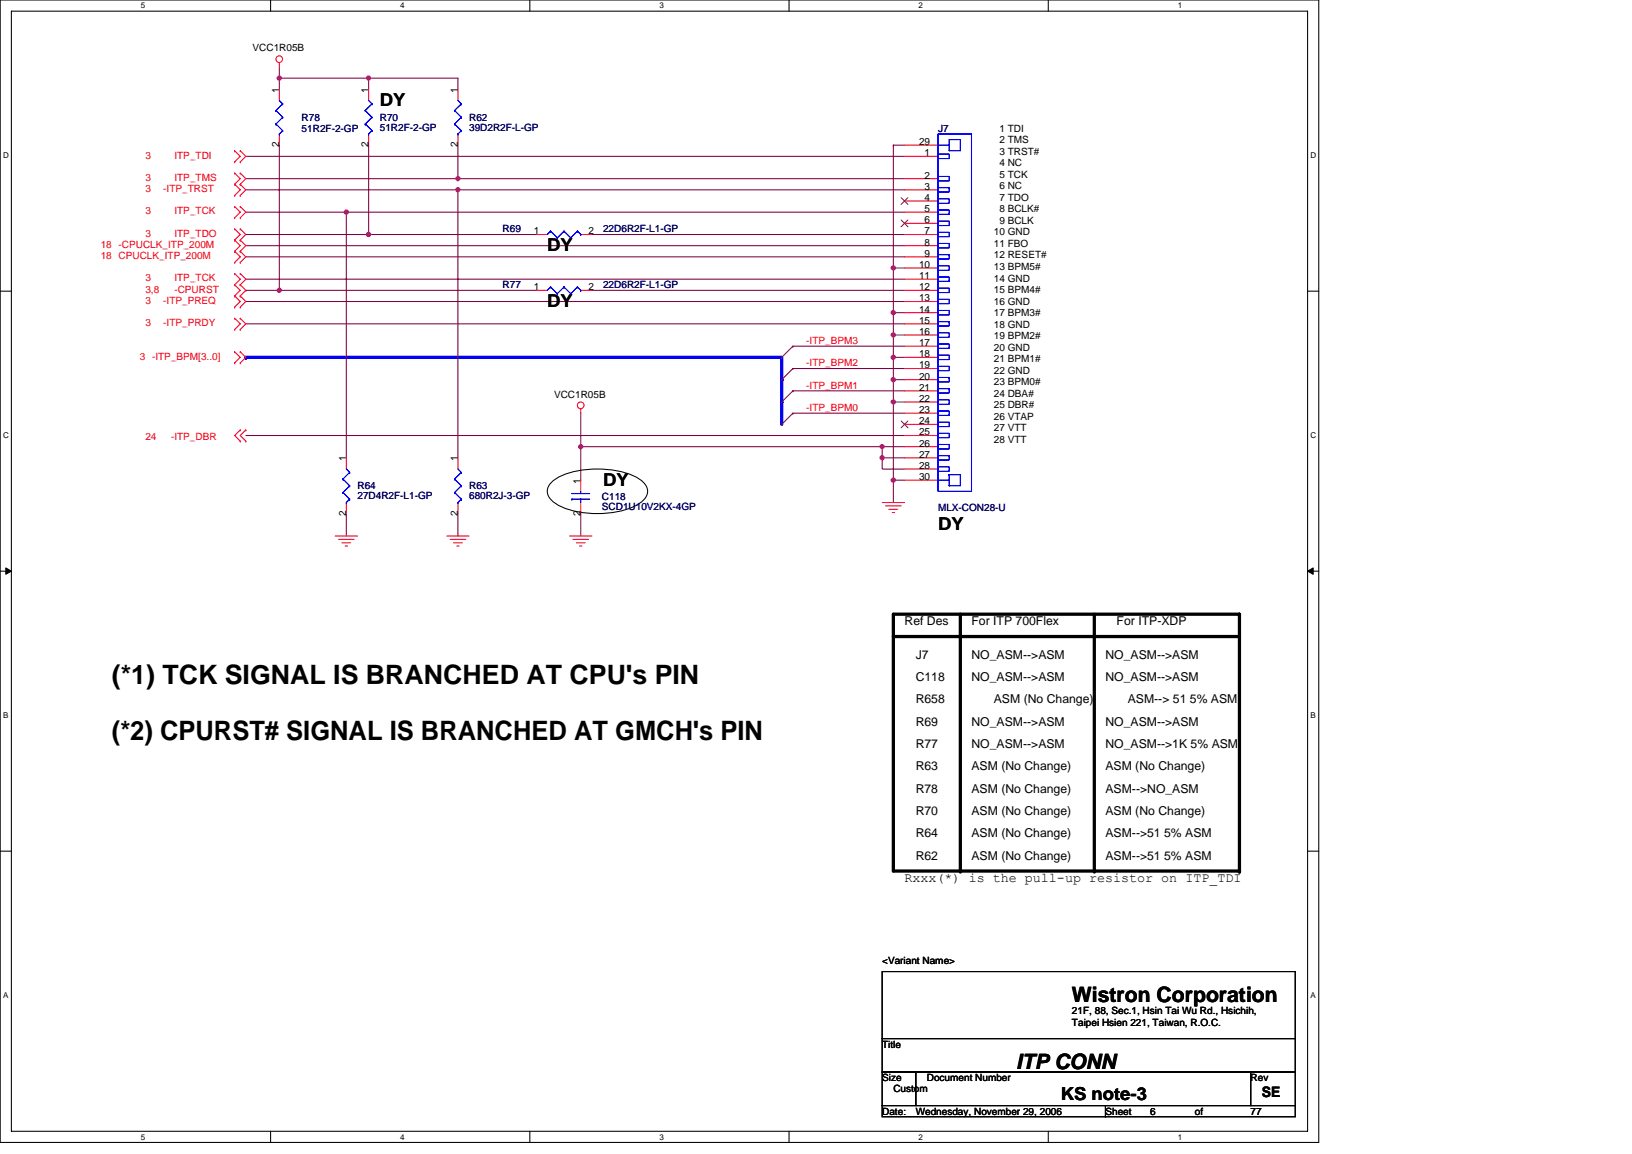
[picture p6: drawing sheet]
<svg xmlns="http://www.w3.org/2000/svg" width="297mm" height="210mm" viewBox="0 0 297 210" stroke-linecap="round" stroke-linejoin="round" font-family="sans-serif">
<path d="M0 0h240v207.9h-240zM2.1 2h235.9v203.8h-235.9z" fill="none" stroke="#000" stroke-width=".19"/>
<g fill="#fff">
<path d="M25.7 .2h.8v1.6h-.8z"/>
<path d="M25.7 206.1h.8v1.6h-.8z"/>
</g>
<path d="M49.3 0v2M49.3 205.8v2.1" fill="none" stroke="#000" stroke-width=".19"/>
<g fill="#fff">
<path d="M72.8 .2h.8v1.6h-.8z"/>
<path d="M72.8 206.1h.8v1.6h-.8z"/>
</g>
<path d="M96.4 0v2M96.4 205.8v2.1" fill="none" stroke="#000" stroke-width=".19"/>
<g fill="#fff">
<path d="M120 .2h.8v1.6h-.8z"/>
<path d="M120 206.1h.8v1.6h-.8z"/>
</g>
<path d="M143.6 0v2M143.6 205.8v2.1" fill="none" stroke="#000" stroke-width=".19"/>
<g fill="#fff">
<path d="M167.2 .2h.8v1.6h-.8z"/>
<path d="M167.2 206.1h.8v1.6h-.8z"/>
</g>
<path d="M190.8 0v2M190.8 205.8v2.1" fill="none" stroke="#000" stroke-width=".19"/>
<g fill="#fff">
<path d="M214.4 .2h.8v1.6h-.8z"/>
<path d="M214.4 206.1h.8v1.6h-.8z"/>
<path d="M.5 27.5h1.1v1.6h-1.1z"/>
<path d="M238.5 27.5h1.1v1.6h-1.1z"/>
<path d="M.5 78.4h1.1v1.7h-1.1z"/>
<path d="M238.5 78.4h1.1v1.7h-1.1z"/>
</g>
<path d="M0 53h2.1M238 53h2" fill="none" stroke="#000" stroke-width=".19"/>
<g fill="#fff">
<path d="M.5 129.4h1v1.6h-1z"/>
<path d="M238.5 129.4h1v1.6h-1z"/>
</g>
<path d="M0 103.9h2.1M238 103.9h2" fill="none" stroke="#000" stroke-width=".19"/>
<path d="M1.1 103.3l1 .6-1 .6zM238 103.9l1-.6v1.2z" fill="#000" stroke="#000" stroke-width=".18"/>
<g fill="#fff">
<path d="M.5 180.3h1v1.7h-1z"/>
<path d="M238.5 180.3h1v1.7h-1z"/>
</g>
<path d="M100.5 87.7a12.8 12.8 0 0 1 8.2-2.4 12.9 12.9 0 0 1 8.3 2.4 2.14 2.14 0 0 1 0 3.4 12.9 12.9 0 0 1-8.3 2.4 12.8 12.8 0 0 1-8.2-2.4 2.15 2.15 0 0 1 0-3.4zM0 154.9h2.1M238 154.9h2M160.6 176.8h75.2v12.2h-75.2zM160.6 189h75.2v6.1h-75.2zM160.6 195.1h6.1v6.1h-6.1zM166.7 195.1h60.9v6.1h-60.9zM227.6 195.1h8.2v6.1h-8.2zM160.6 201.2h40.6v2h-40.6zM201.2 201.2h34.6v2h-34.6z" fill="none" stroke="#000" stroke-width=".19"/>
<g fill="none" stroke="#800040" stroke-width=".19">
<path d="M50.8 12.2v2M50.8 14.2h.1M50.8 14.2v2.1M50.8 14.2h16.3M67.1 14.2h16.3v2.1M67.1 14.2v2.1M44.7 28.4h119.9M44.7 34.5h38.7M44.7 38.6h18.3M44.7 32.5h38.7M50.8 26.4v26.4M63 38.6v44.7"/>
<path d="M63 38.6h.1M63 38.6h101.6M67.1 26.4v16.3M83.4 32.5h.1M83.4 26.4v6.1M83.4 34.5v48.8M83.4 34.5h.1M83.4 32.5h81.2M83.4 34.5h81.2M162.6 26.4h2M162.6 26.4h.1M162.6 26.4v46.8"/>
<path d="M44.7 54.9h119.9M44.7 58.9h119.9M44.7 44.7h119.9M44.7 46.7h119.9M44.7 50.8h119.9M44.7 42.7h22.4M44.7 52.8h.1M44.7 52.8h52.9M50.8 52.8h.1M67.1 42.7h.1M67.1 42.7h30.5M107.7 52.8h56.9"/>
<path d="M107.7 42.7h56.9M162.6 48.8h.1M162.6 48.8h2M162.6 56.9h.1M162.6 56.9h2M44.7 79.2h119.9M105.7 75.2v6.1M142.3 65h.1M142.3 73.2h.1M142.3 77.2h.1M142.3 69.1h.1M144.3 75.2h.1"/>
<path d="M144.3 67.1h.1M144.3 63h.1M144.3 71.1h.1M144.3 75.2h20.3M144.3 67.1h20.3M144.3 63h20.3M144.3 71.1h20.3M144.3 63l-2 2M144.3 71.1l-2 2.1M144.3 75.2l-2 2M144.3 67.1l-2 2M162.6 61h.1"/>
<path d="M162.6 61h2M162.6 65h.1M162.6 65h2M162.6 69.1h2M162.6 73.2h2M162.6 69.1h.1M162.6 73.2v14.2h2M162.6 73.2h.1M63 93.5v4M83.4 93.5v4M105.7 93.5v4M105.7 81.3v6.1"/>
<path d="M105.7 81.3h.1M105.7 81.3h54.9M160.6 83.3v2h4M160.6 83.3h.1M160.6 81.3v2M160.6 81.3h4M160.6 83.3h4M162.6 87.4h.1M162.6 87.4v4"/>
</g>
<g fill="#f0f" stroke="#f0f" stroke-width=".19">
<circle cx="160.6" cy="83.3" r=".39"/>
<circle cx="162.6" cy="48.8" r=".39"/>
<circle cx="162.6" cy="60.9" r=".39"/>
<circle cx="162.6" cy="56.9" r=".39"/>
<circle cx="162.6" cy="65" r=".39"/>
<circle cx="162.6" cy="87.4" r=".39"/>
<circle cx="50.8" cy="52.8" r=".39"/>
<circle cx="67.1" cy="14.2" r=".39"/>
<circle cx="50.8" cy="14.2" r=".39"/>
<circle cx="83.3" cy="32.5" r=".39"/>
<circle cx="83.3" cy="34.5" r=".39"/>
<circle cx="63" cy="38.6" r=".39"/>
<circle cx="67.1" cy="42.7" r=".39"/>
<circle cx="160.6" cy="81.3" r=".39"/>
<circle cx="105.7" cy="81.3" r=".39"/>
<circle cx="162.6" cy="69.1" r=".39"/>
<circle cx="162.6" cy="73.1" r=".39"/>
</g>
<path d="M44.7 65h.1M44.7 65h97.6v4.1M142.3 73.2h.1M142.3 69.1h.1M142.3 69.1v8.1" fill="none" stroke="#00f" stroke-width=".59"/>
<g fill="none" stroke="#f00" stroke-width=".19">
<path d="M50.8 11.4v.8M50.8 16.3v2M67.1 16.3v2M83.4 16.3v2M42.7 27.4h.1M42.7 29.5h.1M42.7 31.5h.1M42.7 33.5h.1M42.7 35.6h.1M42.7 37.6h.1M42.7 39.6h.1M42.7 27.4l1 1-1 1.1"/>
<path d="M42.7 31.5l1 1-1 1M42.7 33.5l1 1-1 1.1M42.7 37.6l1 1-1 1M43.7 29.5h.1M43.7 27.4h.1M43.7 33.5h.1M43.7 31.5h.1M43.7 35.6h.1M43.7 39.6h.1M43.7 37.6h.1M43.7 27.4l1 1-1 1.1M43.7 31.5l1 1-1 1"/>
<path d="M43.7 33.5l1 1-1 1.1M43.7 37.6l1 1-1 1M50.8 24.4v2M67.1 24.4v2M83.4 24.4v2M164.6 28.4h6.1M164.6 32.5h6.1M164.6 34.5h6.1M164.6 36.6h6.1M164.6 38.6h6.1M164.6 26.4h6.1M42.7 41.7h.1"/>
<path d="M42.7 43.7h.1M42.7 49.8h.1M42.7 51.8h.1M42.7 53.8h.1M42.7 55.9h.1M42.7 57.9h.1M42.7 59.9h.1M42.7 45.7h.1M42.7 47.8h.1M42.7 41.7l1 1-1 1M42.7 49.8l1 1-1 1M42.7 51.8l1 1-1 1"/>
<path d="M42.7 53.8l1 1.1-1 1M42.7 57.9l1 1-1 1M42.7 45.7l1 1-1 1.1M42.7 43.7l1 1-1 1M43.7 43.7h.1M43.7 41.7h.1M43.7 51.8h.1M43.7 49.8h.1M43.7 53.8h.1M43.7 55.9h.1M43.7 59.9h.1M43.7 57.9h.1"/>
<path d="M43.7 47.8h.1M43.7 45.7h.1M43.7 41.7l1 1-1 1M43.7 49.8l1 1-1 1M43.7 51.8l1 1-1 1M43.7 53.8l1 1.1-1 1M43.7 57.9l1 1-1 1M43.7 45.7l1 1-1 1.1M43.7 43.7l1 1-1 1M97.6 42.7h2M97.6 52.8h2M105.7 42.7h2"/>
<path d="M105.7 52.8h2M164.6 40.6h6.1M164.6 42.7h6.1M164.6 44.7h6.1M164.6 46.7h6.1M164.6 48.8h6.1M164.6 50.8h6.1M164.6 52.8h6.1M164.6 54.9h6.1M164.6 56.9h6.1M164.6 58.9h6.1M42.7 64h.1"/>
<path d="M42.7 66h.1M42.7 64l1 1-1 1M43.7 66h.1M43.7 64h.1M43.7 78.2h.1M43.7 64l1 1-1 1M43.7 78.2l-1 1 1 1.1M44.7 78.2h.1M44.7 78.2l-1 1 1 1.1M105.7 74.4v.8M164.6 61h6.1M164.6 63h6.1"/>
<path d="M164.6 65h6.1M164.6 67.1h6.1M164.6 69.1h6.1M164.6 71.1h6.1M164.6 73.2h6.1M164.6 75.2h6.1M164.6 77.2h6.1M164.6 79.2h6.1M43.7 80.3h.1M44.7 80.3h.1M61 97.5h4.1M61.6 98.1h2.8"/>
<path d="M62.2 98.8h1.6M62.8 99.4h.4M63 83.3v2M63 91.4v2.1M81.3 97.5h4.1M81.9 98.1h2.9M82.5 98.8h1.7M83.1 99.4h.5M83.4 83.3v2M83.4 91.4v2.1M103.7 97.5h4M104.3 98.1h2.8"/>
<path d="M104.9 98.8h1.6M105.5 99.4h.4M105.7 87.4v2M105.7 91.4v2.1M160.6 91.4h4M161.2 92.1h2.8M161.8 92.7h1.6M162.4 93.3h.4M164.6 81.3h6.1M164.6 83.3h6.1M164.6 85.3h6.1M164.6 87.4h6.1"/>
<circle cx="50.8" cy="10.8" r=".61"/>
<circle cx="105.7" cy="73.8" r=".61"/>
</g>
<path d="M162.6 115.8h63M174.8 111.8v46.7M199.2 111.8v46.7M225.6 111.8h.1M225.6 111.8h-63v46.7h63M225.6 111.8v46.7M174.8 158.5h.1M199.2 158.5h.1M225.6 158.5h.1" fill="none" stroke="#000" stroke-width=".59"/>
<path d="M164 36l1.3 1.2M165.2 36l-1.2 1.2M164 40l1.3 1.3M165.2 40l-1.2 1.3M164 76.6l1.3 1.3M165.2 76.6l-1.2 1.3" fill="none" stroke="#804000" stroke-width=".18"/>
<g fill="none" stroke="#00f" stroke-width=".19">
<path d="M50.8 18.3l.7 .6M51.5 18.9h.1M51.5 18.9l-1.3 1.2M67.1 18.3l.6 .6M67.7 18.9h.1M67.7 18.9l-1.2 1.2M83.4 18.3l.6 .6M84 18.9h.1M84 18.9l-1.3 1.2M50.2 20.1h.1M50.2 22.6h.1M50.2 20.1l1.3 1.2"/>
<path d="M50.2 22.6l1.3 1.2M50.8 24.4h.1M51.5 21.3h.1M51.5 23.8h.1M51.5 21.3l-1.3 1.3M51.5 23.8l-.7 .6M66.5 20.1h.1M66.5 22.6h.1M66.5 20.1l1.2 1.2M66.5 22.6l1.2 1.2M67.1 24.4h.1M67.7 21.3h.1"/>
<path d="M67.7 23.8h.1M67.7 21.3l-1.2 1.3M67.7 23.8l-.6 .6M82.7 20.1h.1M82.7 22.6h.1M82.7 20.1l1.3 1.2M82.7 22.6l1.3 1.2M83.4 24.4h.1M84 21.3h.1M84 23.8h.1M84 21.3l-1.3 1.3M84 23.8l-.6 .6"/>
<path d="M170.7 26.4h2.1M170.7 28h2.1v.9h-2.1zM170.7 30.5v.4M170.7 32.1h2.1v.8h-2.1zM170.7 34.1h2.1v.8h-2.1zM170.7 36.2h2.1v.8h-2.1zM170.7 38.2h2.1v.8h-2.1zM170.7 24.4h6.1v65h-6.1zM172.8 25.4h2v2h-2zM100.2 42.1h.1M100.2 52.2h.1M100.2 42.1l-.6 .6"/>
<path d="M100.2 42.1l1.2 1.2M100.2 52.2l-.6 .6M100.2 52.2l1.2 1.2M101.4 43.3h.1M101.4 53.4h.1M102.7 42.1h.1M102.7 52.2h.1M102.7 42.1l-1.3 1.2M102.7 42.1l1.2 1.2M102.7 52.2l-1.3 1.2M102.7 52.2l1.2 1.2M103.9 43.3h.1"/>
<path d="M103.9 53.4h.1M105.1 42.1h.1M105.1 52.2h.1M105.1 42.1l-1.2 1.2M105.1 42.1l.6 .6M105.1 52.2l-1.2 1.2M105.1 52.2l.6 .6M105.7 42.7h.1M105.7 52.8h.1M170.7 40.2h2.1v.8h-2.1zM170.7 42.3h2.1v.8h-2.1zM170.7 44.3h2.1v.8h-2.1z"/>
<path d="M170.7 46.3h2.1v.8h-2.1zM170.7 48.4h2.1v.8h-2.1zM170.7 50.4h2.1v.8h-2.1zM170.7 52.4h2.1v.8h-2.1zM170.7 54.5h2.1v.8h-2.1zM170.7 56.5h2.1v.8h-2.1zM170.7 58.5h2.1v.8h-2.1zM170.7 60.6h2.1v.8h-2.1zM170.7 62.6h2.1v.8h-2.1zM170.7 64.6h2.1v.8h-2.1zM170.7 66.7h2.1v.8h-2.1zM170.7 68.7h2.1v.8h-2.1z"/>
<path d="M170.7 70.7h2.1v.8h-2.1zM170.7 72.7h2.1v.9h-2.1zM170.7 74.8h2.1v.8h-2.1zM170.7 76.8h2.1v.8h-2.1zM170.7 78.8h2.1v.9h-2.1zM172.8 68.7h.1M62.4 87.2h.1M62.4 89.6h.1M62.4 87.2l1.2 1.2M62.4 89.6l1.2 1.2M63 91.4h.1M63 85.3l.6 .7"/>
<path d="M63.6 86h.1M63.6 88.4h.1M63.6 90.8h.1M63.6 86l-1.2 1.2M63.6 88.4l-1.2 1.2M63.6 90.8l-.6 .6M82.7 87.2h.1M82.7 89.6h.1M82.7 87.2l1.3 1.2M82.7 89.6l1.3 1.2M83.4 91.4h.1M83.4 85.3l.6 .7"/>
<path d="M84 86h.1M84 88.4h.1M84 90.8h.1M84 86l-1.3 1.2M84 88.4l-1.3 1.2M84 90.8l-.6 .6M104.1 89.8h3.2M104.1 90.8h.1M104.1 90.8h3.2M105.7 89.4v.4M105.7 90.8v.6M170.7 80.9h2.1v.8h-2.1z"/>
<path d="M170.7 82.9h2.1v.8h-2.1zM170.7 84.9h2.1v.8h-2.1zM170.7 87.4h2.1M172.8 86.4h2v2h-2zM172.8 86.4h.1"/>
</g>
<g font-size="4.9">
<text x="20.4" y="124.4">(*1) TCK SIGNAL IS BRANCHED AT CPU's PIN</text>
<text x="20.4" y="134.6">(*2) CPURST# SIGNAL IS BRANCHED AT GMCH's PIN</text>
</g>
<g font-size="3.9">
<text x="195.1" y="182.4">Wistron Corporation</text>
<text x="185" y="194.6">ITP CONN</text>
</g>
<g font-size="3.2">
<text x="69.1" y="19.3">DY</text>
<text x="99.6" y="45.7">DY</text>
<text x="99.6" y="55.8">DY</text>
<text x="109.8" y="88.3">DY</text>
<text x="170.7" y="96.5">DY</text>
<text x="193.1" y="200.1">KS note-3</text>
</g>
<text font-size="2.6" x="229.7" y="199.5">SE</text>
<text font-size="2.4" x="164.6" y="160.4">Rxxx(*) is the pull-up resistor on ITP_TDI</text>
<g font-size="2.2">
<text x="164.6" y="113.7">Ref Des</text>
<text x="176.8" y="113.7">For ITP 700Flex</text>
<text x="203.2" y="113.7">For ITP-XDP</text>
<text x="166.7" y="119.8">J7</text>
<text x="176.8" y="119.8">NO_ASM--&gt;ASM</text>
<text x="201.2" y="119.8">NO_ASM--&gt;ASM</text>
<text x="166.7" y="123.9">C118</text>
<text x="176.8" y="123.9">NO_ASM--&gt;ASM</text>
<text x="201.2" y="123.9">NO_ASM--&gt;ASM</text>
<text x="166.7" y="128">R658</text>
<text x="180.9" y="128">ASM (No Change)</text>
<text x="205.3" y="128">ASM--&gt; 51 5% ASM</text>
<text x="166.7" y="132">R69</text>
<text x="166.7" y="136.1">R77</text>
<text x="176.8" y="132">NO_ASM--&gt;ASM</text>
<text x="176.8" y="136.1">NO_ASM--&gt;ASM</text>
<text x="201.2" y="132">NO_ASM--&gt;ASM</text>
<text x="201.2" y="136.1">NO_ASM--&gt;1K 5% ASM</text>
<text x="166.7" y="140.2">R63</text>
<text x="176.8" y="140.2">ASM (No Change)</text>
<text x="201.2" y="140.2">ASM (No Change)</text>
<text x="166.7" y="144.2">R78</text>
<text x="166.7" y="148.3">R70</text>
<text x="176.8" y="144.2">ASM (No Change)</text>
<text x="176.8" y="148.3">ASM (No Change)</text>
<text x="201.2" y="144.2">ASM--&gt;NO_ASM</text>
<text x="201.2" y="148.3">ASM (No Change)</text>
<text x="166.7" y="152.4">R64</text>
<text x="176.8" y="152.4">ASM (No Change)</text>
<text x="201.2" y="152.4">ASM--&gt;51 5% ASM</text>
<text x="166.7" y="156.4">R62</text>
<text x="176.8" y="156.4">ASM (No Change)</text>
<text x="201.2" y="156.4">ASM--&gt;51 5% ASM</text>
</g>
<g font-size="1.8">
<text x="46" y="9.4">VCC1R05B</text>
<text x="50.8" y="16.9" transform="rotate(-90 50.8 16.9)">1</text>
<text x="67.1" y="16.9" transform="rotate(-90 67.1 16.9)">1</text>
<text x="83.3" y="16.9" transform="rotate(-90 83.3 16.9)">1</text>
<text x="181.9" y="24">1 TDI</text>
<text x="50.8" y="26.8" transform="rotate(-90 50.8 26.8)">2</text>
<text x="67.1" y="26.8" transform="rotate(-90 67.1 26.8)">2</text>
<text x="83.3" y="26.8" transform="rotate(-90 83.3 26.8)">2</text>
<text x="167.3" y="26.4">29</text>
<text x="168.3" y="28.4">1</text>
<text x="181.9" y="26.1">2 TMS</text>
<text x="181.9" y="28.2">3 TRST#</text>
<text x="168.3" y="32.5">2</text>
<text x="168.3" y="34.5">3</text>
<text x="181.9" y="30.3">4 NC</text>
<text x="181.9" y="32.4">5 TCK</text>
<text x="181.9" y="34.5">6 NC</text>
<text x="168.3" y="36.6">4</text>
<text x="168.3" y="38.6">5</text>
<text x="168.3" y="40.6">6</text>
<text x="181.9" y="36.6">7 TDO</text>
<text x="181.9" y="38.7">8 BCLK#</text>
<text x="181.9" y="40.7">9 BCLK</text>
<text x="97.2" y="42.7">1</text>
<text x="107.1" y="42.7">2</text>
<text x="168.3" y="42.7">7</text>
<text x="168.3" y="44.7">8</text>
<text x="168.3" y="46.7">9</text>
<text x="180.9" y="42.8">10 GND</text>
<text x="180.9" y="44.9">11 FBO</text>
<text x="180.9" y="47">12 RESET#</text>
<text x="97.2" y="52.8">1</text>
<text x="107.1" y="52.8">2</text>
<text x="167.3" y="48.7">10</text>
<text x="167.3" y="50.8">11</text>
<text x="167.3" y="52.8">12</text>
<text x="180.9" y="49.1">13 BPM5#</text>
<text x="180.9" y="51.2">14 GND</text>
<text x="180.9" y="53.3">15 BPM4#</text>
<text x="167.3" y="54.8">13</text>
<text x="167.3" y="56.9">14</text>
<text x="167.3" y="58.9">15</text>
<text x="180.9" y="55.4">16 GND</text>
<text x="180.9" y="57.5">17 BPM3#</text>
<text x="180.9" y="59.6">18 GND</text>
<text x="167.3" y="60.9">16</text>
<text x="167.3" y="63">17</text>
<text x="167.3" y="65">18</text>
<text x="180.9" y="61.7">19 BPM2#</text>
<text x="180.9" y="63.8">20 GND</text>
<text x="180.9" y="65.9">21 BPM1#</text>
<text x="167.3" y="67">19</text>
<text x="167.3" y="69.1">20</text>
<text x="167.3" y="71.1">21</text>
<text x="180.9" y="68">22 GND</text>
<text x="180.9" y="70.1">23 BPM0#</text>
<text x="100.8" y="72.3">VCC1R05B</text>
<text x="167.3" y="73.1">22</text>
<text x="167.3" y="75.2">23</text>
<text x="167.3" y="77.2">24</text>
<text x="180.9" y="72.2">24 DBA#</text>
<text x="180.9" y="74.3">25 DBR#</text>
<text x="180.9" y="76.4">26 VTAP</text>
<text x="63" y="83.9" transform="rotate(-90 63 83.9)">1</text>
<text x="83.3" y="83.9" transform="rotate(-90 83.3 83.9)">1</text>
<text x="167.3" y="79.2">25</text>
<text x="167.3" y="81.3">26</text>
<text x="167.3" y="83.3">27</text>
<text x="180.9" y="78.5">27 VTT</text>
<text x="180.9" y="80.6">28 VTT</text>
<text x="105.7" y="88" transform="rotate(-90 105.7 88)">1</text>
<text x="167.3" y="85.3">28</text>
<text x="167.3" y="87.4">30</text>
<text x="63" y="93.9" transform="rotate(-90 63 93.9)">2</text>
<text x="83.3" y="93.9" transform="rotate(-90 83.3 93.9)">2</text>
<text x="105.7" y="93.9" transform="rotate(-90 105.7 93.9)">2</text>
<text x="160.6" y="175.4">&lt;Variant Name&gt;</text>
<text x="195.1" y="184.5">21F, 88, Sec.1, Hsin Tai Wu Rd., Hsichih,</text>
<text x="160.6" y="190.6">Title</text>
<text x="195.1" y="186.6">Taipei Hsien 221, Taiwan, R.O.C.</text>
<text x="160.6" y="196.7">Size</text>
<text x="168.7" y="196.7">Document Number</text>
<text x="227.6" y="196.7">Rev</text>
<text x="160.6" y="202.8">Date:</text>
<text x="162.6" y="198.7">Custom</text>
<text x="166.7" y="202.8">Wednesday, November 29, 2006</text>
<text x="201.2" y="202.8">Sheet</text>
<text x="209.3" y="202.8">6</text>
<text x="217.5" y="202.8">of</text>
<text x="227.6" y="202.8">77</text>
</g>
<g font-size="1.8" fill="#000080">
<text x="54.9" y="21.9">R78</text>
<text x="54.9" y="24">51R2F-2-GP</text>
<text x="69.1" y="21.9">R70</text>
<text x="69.1" y="23.8">51R2F-2-GP</text>
<text x="85.4" y="21.9">R62</text>
<text x="85.4" y="23.8">39D2R2F-L-GP</text>
<text x="170.7" y="24">J7</text>
<text x="91.5" y="42.3">R69</text>
<text x="109.8" y="42.3">22D6R2F-L1-GP</text>
<text x="91.5" y="52.4">R77</text>
<text x="109.8" y="52.4">22D6R2F-L1-GP</text>
<text x="65.1" y="89">R64</text>
<text x="85.4" y="89">R63</text>
<text x="65.1" y="90.8">27D4R2F-L1-GP</text>
<text x="85.4" y="90.8">680R2J-3-GP</text>
<text x="109.6" y="91">C118</text>
<text x="109.6" y="92.9">SCD1U10V2KX-4GP</text>
<text x="170.7" y="93.1">MLX-CON28-U</text>
</g>
<g font-size="1.8" fill="#f00">
<text x="26.5" y="28.9">3</text>
<text x="31.7" y="28.9">ITP_TDI</text>
<text x="26.5" y="32.9">3</text>
<text x="26.5" y="34.9">3</text>
<text x="29.7" y="34.9">-ITP_TRST</text>
<text x="31.7" y="32.9">ITP_TMS</text>
<text x="26.5" y="39">3</text>
<text x="31.7" y="39">ITP_TCK</text>
<text x="18.3" y="47.1">18 CPUCLK_ITP_200M</text>
<text x="18.3" y="45.1">18 -CPUCLK_ITP_200M</text>
<text x="26.5" y="43.1">3</text>
<text x="31.7" y="43.1">ITP_TDO</text>
<text x="26.5" y="51.2">3</text>
<text x="26.5" y="53.2">3,8</text>
<text x="31.7" y="51.2">ITP_TCK</text>
<text x="31.7" y="53.2">-CPURST</text>
<text x="26.5" y="55.3">3</text>
<text x="26.5" y="59.3">3</text>
<text x="29.7" y="55.3">-ITP_PREQ</text>
<text x="29.7" y="59.3">-ITP_PRDY</text>
<text x="25.4" y="65.4">3 -ITP_BPM[3..0]</text>
<text x="146.7" y="62.6">-ITP_BPM3</text>
<text x="146.7" y="66.7">-ITP_BPM2</text>
<text x="146.7" y="70.7">-ITP_BPM1</text>
<text x="146.7" y="74.8">-ITP_BPM0</text>
<text x="26.5" y="80.1">24</text>
<text x="31.1" y="80.1">-ITP_DBR</text>
</g>
<g font-size="1.5">
<text x="25.7" y="1.5">5</text>
<text x="72.8" y="1.5">4</text>
<text x="120" y="1.5">3</text>
<text x="167.2" y="1.5">2</text>
<text x="214.4" y="1.5">1</text>
<text x=".5" y="28.8">D</text>
<text x="238.5" y="28.8">D</text>
<text x=".5" y="79.8">C</text>
<text x="238.5" y="79.8">C</text>
<text x=".5" y="130.7">B</text>
<text x="238.5" y="130.7">B</text>
<text x=".5" y="181.7">A</text>
<text x="238.5" y="181.7">A</text>
<text x="25.7" y="207.4">5</text>
<text x="72.8" y="207.4">4</text>
<text x="120" y="207.4">3</text>
<text x="167.2" y="207.4">2</text>
<text x="214.4" y="207.4">1</text>
</g>
</svg>
